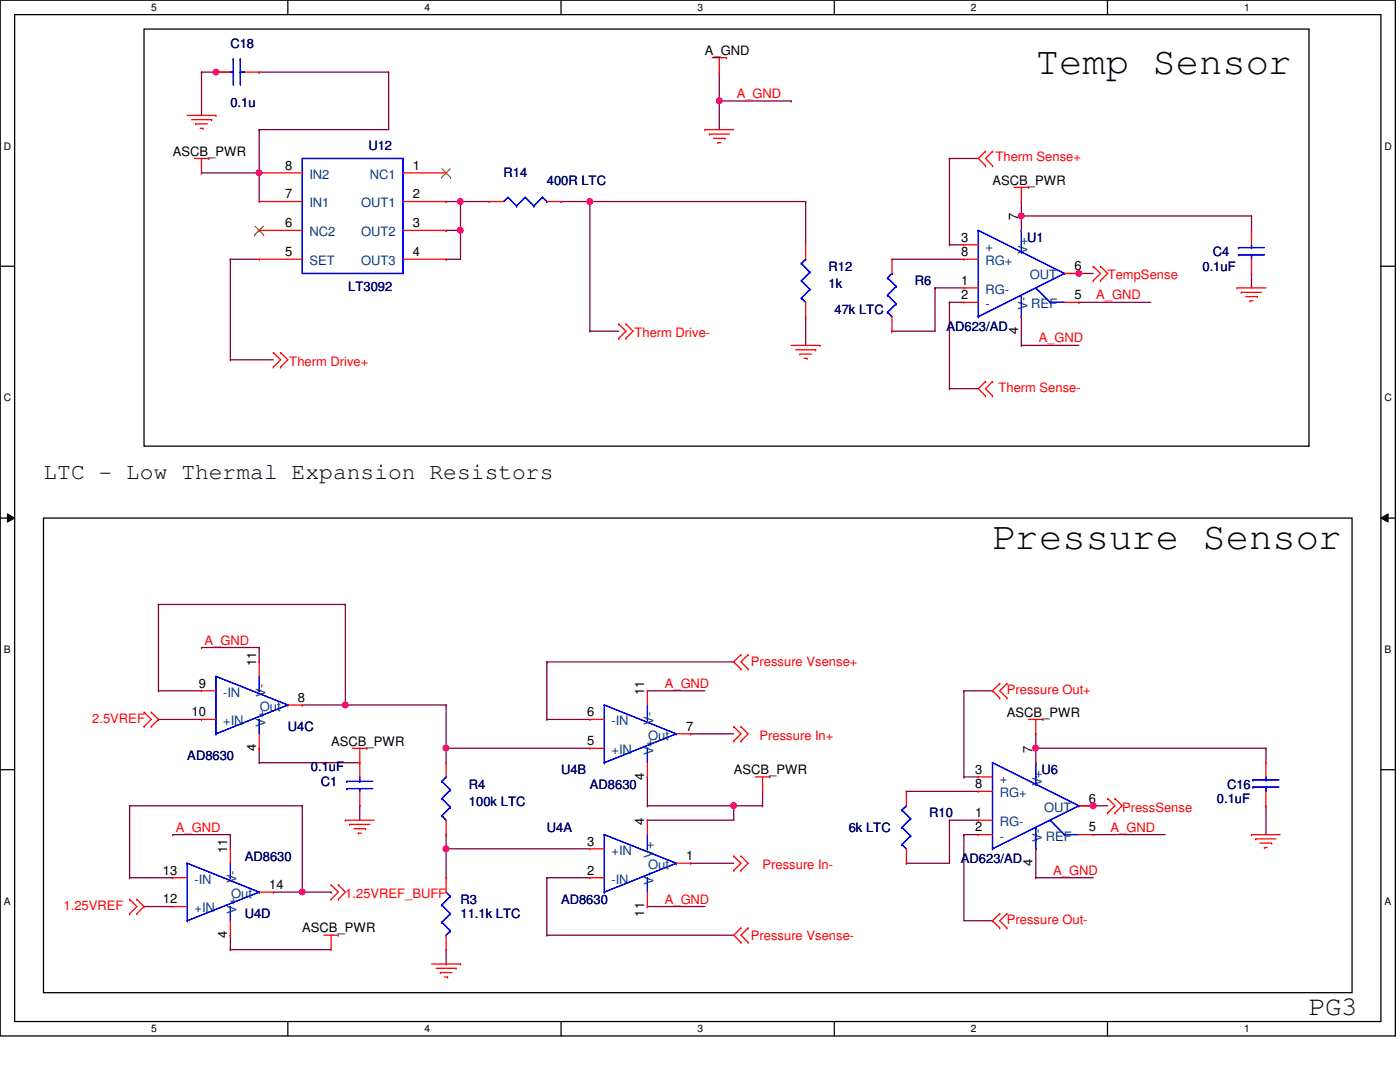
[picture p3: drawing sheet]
<svg xmlns="http://www.w3.org/2000/svg" width="279mm" height="216mm" viewBox="0 0 279 216" stroke-linecap="round" stroke-linejoin="round" font-family="sans-serif">
<path d="M0 0h278.5v206.7h-278.5zM2.9 2.9h272.7v200.9h-272.7z" fill="none" stroke="#000" stroke-width=".25"/>
<g fill="#fff">
<path d="M30.2 .3h1.1v2.3h-1.1z"/>
<path d="M30.2 204.1h1.1v2.3h-1.1z"/>
</g>
<path d="M57.4 0v2.9M57.4 203.8v2.9" fill="none" stroke="#000" stroke-width=".25"/>
<g fill="#fff">
<path d="M84.7 .3h1.1v2.3h-1.1z"/>
<path d="M84.7 204.1h1.1v2.3h-1.1z"/>
</g>
<path d="M112 0v2.9M112 203.8v2.9" fill="none" stroke="#000" stroke-width=".25"/>
<g fill="#fff">
<path d="M139.2 .3h1.1v2.3h-1.1z"/>
<path d="M139.2 204.1h1.1v2.3h-1.1z"/>
</g>
<path d="M166.5 0v2.9M166.5 203.8v2.9" fill="none" stroke="#000" stroke-width=".25"/>
<g fill="#fff">
<path d="M193.8 .3h1.1v2.3h-1.1z"/>
<path d="M193.8 204.1h1.1v2.3h-1.1z"/>
</g>
<path d="M221 0v2.9M221 203.8v2.9" fill="none" stroke="#000" stroke-width=".25"/>
<g fill="#fff">
<path d="M248.3 .3h1.1v2.3h-1.1z"/>
<path d="M248.3 204.1h1.1v2.3h-1.1z"/>
<path d="M.8 28h1.4v2.3h-1.4z"/>
<path d="M276.3 28h1.4v2.3h-1.4z"/>
<path d="M.8 78.2h1.4v2.3h-1.4z"/>
<path d="M276.3 78.2h1.4v2.3h-1.4z"/>
</g>
<path d="M0 53.1h2.9M275.6 53.1h2.9" fill="none" stroke="#000" stroke-width=".25"/>
<g fill="#fff">
<path d="M.8 128.5h1.3v2.2h-1.3z"/>
<path d="M276.3 128.5h1.3v2.2h-1.3z"/>
</g>
<path d="M0 103.4h2.9M275.6 103.4h2.9" fill="none" stroke="#000" stroke-width=".25"/>
<path d="M1.5 102.5l1.4 .9-1.4 .8zM275.6 103.4l1.4-.9v1.7z" fill="#000"/>
<path d="M1.5 102.5l1.4 .9-1.4 .8zM275.6 103.4l1.4-.9v1.7z" fill="none" stroke="#000" stroke-width=".2"/>
<g fill="#fff">
<path d="M.8 178.7h1.3v2.2h-1.3z"/>
<path d="M276.3 178.7h1.3v2.2h-1.3z"/>
</g>
<path d="M28.7 5.8h232.5v83.2h-232.5zM8.7 103.4h261.1v94.7h-261.1zM0 153.6h2.9M275.6 153.6h2.9" fill="none" stroke="#000" stroke-width=".25"/>
<path d="M89 46h.1M91.9 40.2h.1M91.9 40.2v5.8h-2.9" fill="none" stroke="#800040" stroke-width=".25"/>
<circle cx="91.9" cy="45.9" r=".56" fill="#f0f"/>
<circle cx="91.9" cy="45.9" r=".56" fill="none" stroke="#f0f" stroke-width=".25"/>
<circle cx="91.9" cy="40.2" r=".56" fill="#f0f"/>
<circle cx="91.9" cy="40.2" r=".56" fill="none" stroke="#f0f" stroke-width=".25"/>
<path d="M40.2 34.5h.1M40.2 34.5h11.5M51.7 34.5h.1M51.7 34.5v5.7M89 40.2h.1M89 51.7h.1M89 40.2h2.9M91.9 46h.1M91.9 46v5.7h-2.9" fill="none" stroke="#800040" stroke-width=".25"/>
<circle cx="51.7" cy="34.5" r=".56" fill="#f0f"/>
<circle cx="51.7" cy="34.5" r=".56" fill="none" stroke="#f0f" stroke-width=".25"/>
<path d="M43.1 14.4h.1M43.1 14.4h2.9M51.7 14.4h.1M51.7 14.4h25.9" fill="none" stroke="#800040" stroke-width=".25"/>
<circle cx="43.1" cy="14.4" r=".56" fill="#f0f"/>
<circle cx="43.1" cy="14.4" r=".56" fill="none" stroke="#f0f" stroke-width=".25"/>
<g fill="none" stroke="#800040" stroke-width=".25">
<path d="M40.2 14.4h.1M40.2 14.4v8.6M40.2 14.4h2.9M77.6 14.4h.1M77.6 14.4v11.5h-25.9M51.7 25.9h.1M51.7 25.9v8.6M46 51.7h.1M46 51.7h5.7M91.9 40.2h.1M91.9 40.2h5.7M112 40.2h.1"/>
<path d="M112 40.2h48.8M117.7 40.2h.1M117.7 40.2v25.9M160.8 40.2h.1M160.8 40.2v8.7M46 71.8h.1M46 71.8h8.6M117.7 66.1h.1M117.7 66.1h5.8M160.8 63.2h.1M160.8 63.2v5.7"/>
</g>
<circle cx="117.7" cy="40.2" r=".56" fill="#f0f"/>
<circle cx="117.7" cy="40.2" r=".56" fill="none" stroke="#f0f" stroke-width=".25"/>
<g fill="none" stroke="#800040" stroke-width=".25">
<path d="M189.5 31.6h.1M189.5 31.6v17.3M189.5 31.6h5.7M46 51.7h.1M46 51.7v20.1M178 51.7h.1M178 51.7h14.4M186.6 57.4h.1M186.6 57.4h5.8M186.6 57.4v8.7h-8.6M189.5 48.9h.1M189.5 48.9h2.9"/>
<path d="M215.3 54.6h.1M215.3 54.6h2.9M178 66.1h.1M189.5 60.3h.1M189.5 77.6h.1M189.5 60.3h2.9M189.5 60.3v17.3M189.5 77.6h5.7M203.8 63.2h.1M203.8 68.9h.1M203.8 63.2v5.7M203.8 68.9h11.5"/>
<path d="M215.3 60.3h.1M215.3 60.3h14.4"/>
</g>
<circle cx="215.3" cy="54.6" r=".56" fill="#f0f"/>
<circle cx="215.3" cy="54.6" r=".56" fill="none" stroke="#f0f" stroke-width=".25"/>
<g fill="none" stroke="#800040" stroke-width=".25">
<path d="M249.8 54.6h.1M249.8 54.6v2.8M129.2 137.8h.1M129.2 137.8h11.5M192.4 137.8h.1M192.4 137.8h5.7M192.4 137.8v17.2M198.1 137.8h.1M180.9 157.9h.1M180.9 157.9h14.3M192.4 155h.1M192.4 155h2.8"/>
<path d="M180.9 172.3h.1M189.5 163.7h.1M189.5 163.7v8.6h-8.6M189.5 163.7h5.7M192.4 166.5h.1M192.4 166.5h2.8M192.4 166.5v17.2h5.7M195.2 163.7h.1M206.7 169.4h.1M206.7 175.1h.1M206.7 169.4v5.7M206.7 175.1h11.5"/>
<path d="M218.2 166.5h.1M218.2 160.8h.1M218.2 166.5h14.3M218.2 160.8h2.9M198.1 183.7h.1"/>
</g>
<circle cx="218.2" cy="160.8" r=".57" fill="#f0f"/>
<circle cx="218.2" cy="160.8" r=".57" fill="none" stroke="#f0f" stroke-width=".25"/>
<path d="M129.2 163.7h.1M146.4 160.8h.1M146.4 160.8h5.8M146.4 160.8v2.9h-17.2M152.2 160.8h.1M109.1 186.6h.1M109.1 186.6h37.3M129.2 180.9h.1M129.2 180.9h11.5" fill="none" stroke="#800040" stroke-width=".25"/>
<circle cx="146.4" cy="160.8" r=".57" fill="#f0f"/>
<circle cx="146.4" cy="160.8" r=".57" fill="none" stroke="#f0f" stroke-width=".25"/>
<path d="M89 149.3h.1M89 149.3h28.7" fill="none" stroke="#800040" stroke-width=".25"/>
<circle cx="89" cy="149.3" r=".56" fill="#f0f"/>
<circle cx="89" cy="149.3" r=".56" fill="none" stroke="#f0f" stroke-width=".25"/>
<path d="M109.1 132.1h.1M109.1 132.1v11.5M89 149.3h.1M89 149.3v2.9M109.1 143.6h.1M109.1 143.6h8.6M89 169.4h.1M89 169.4h28.7M109.1 175.1h.1M109.1 175.1h8.6M109.1 175.1v11.5" fill="none" stroke="#800040" stroke-width=".25"/>
<circle cx="89" cy="169.4" r=".56" fill="#f0f"/>
<circle cx="89" cy="169.4" r=".56" fill="none" stroke="#f0f" stroke-width=".25"/>
<g fill="none" stroke="#800040" stroke-width=".25">
<path d="M68.9 120.6h.1M68.9 120.6v20.1M109.1 132.1h.1M109.1 132.1h37.3M60.3 140.7h.1M60.3 140.7h28.7M68.9 140.7h.1M89 140.7h.1M89 140.7v8.6M137.8 146.4h.1M137.8 146.4h8.6M89 166.5h.1"/>
<path d="M89 169.4h.1M89 166.5v8.6M137.8 172.3h.1M137.8 172.3h8.6M252.6 160.8h.1M252.6 160.8v5.7"/>
</g>
<circle cx="68.9" cy="140.7" r=".56" fill="#f0f"/>
<circle cx="68.9" cy="140.7" r=".56" fill="none" stroke="#f0f" stroke-width=".25"/>
<g fill="none" stroke="#800040" stroke-width=".25">
<path d="M31.6 120.6h.1M31.6 137.8h.1M31.6 120.6h37.3M31.6 120.6v17.2M31.6 137.8h8.6M40.2 129.2h.1M40.2 129.2h11.5M51.7 129.2h.1M51.7 129.2v2.9M51.7 152.2h.1M51.7 149.3h.1M51.7 149.3v2.9"/>
<path d="M51.7 152.2h20.1M129.2 155h.1M129.2 155v5.8M152.2 157.9h.1M152.2 157.9v2.9M34.5 166.5h.1M34.5 166.5h11.5M46 166.5h.1M46 166.5v2.9M60.3 160.8h.1M60.3 160.8v17.2M129.2 160.8h.1"/>
<path d="M129.2 160.8h17.2M46 189.5h.1M46 186.6h.1M46 186.6v2.9M46 189.5h20.1"/>
</g>
<circle cx="60.3" cy="178" r=".56" fill="#f0f"/>
<circle cx="60.3" cy="178" r=".56" fill="none" stroke="#f0f" stroke-width=".25"/>
<path d="M203.8 43.1h.1M203.8 43.1v2.9M203.8 43.1h46M25.9 160.8h.1M25.9 175.1h.1M25.9 160.8h34.4M25.9 160.8v14.3M25.9 175.1h8.6" fill="none" stroke="#800040" stroke-width=".25"/>
<circle cx="203.8" cy="43.1" r=".56" fill="#f0f"/>
<circle cx="203.8" cy="43.1" r=".56" fill="none" stroke="#f0f" stroke-width=".25"/>
<path d="M203.8 40.2h.1M203.8 40.2v2.9M249.8 43.1h.1M249.8 43.1v2.9M206.7 149.3h.1M206.7 149.3v2.9M206.7 149.3h45.9" fill="none" stroke="#800040" stroke-width=".25"/>
<circle cx="206.7" cy="149.3" r=".56" fill="#f0f"/>
<circle cx="206.7" cy="149.3" r=".56" fill="none" stroke="#f0f" stroke-width=".25"/>
<g fill="none" stroke="#800040" stroke-width=".25">
<path d="M143.6 14.4v5.8M143.6 20.2h.1M212.4 54.6h.1M212.4 54.6h2.9M31.6 143.6h.1M31.6 143.6h8.6M206.7 146.4h.1M206.7 146.4v2.9M252.6 149.3h.1M252.6 149.3v2.9M54.6 178h.1M54.6 178h11.5"/>
<path d="M66.1 178h.1M71.8 160.8h.1M71.8 160.8v2.9M215.3 160.8h.1M215.3 160.8h2.9M89 192.4h.1M89 189.5v2.9"/>
</g>
<circle cx="143.5" cy="20.1" r=".56" fill="#f0f"/>
<circle cx="143.5" cy="20.1" r=".56" fill="none" stroke="#f0f" stroke-width=".25"/>
<path d="M143.6 20.2h.1M143.6 20.2h14.3M143.6 20.2v5.7M157.9 20.2h.1M28.7 180.9h.1M28.7 180.9h5.8" fill="none" stroke="#800040" stroke-width=".25"/>
<g fill="none" stroke="#f00" stroke-width=".25">
<path d="M43.1 14.4h.1M43.1 14.4h2.9M48.9 14.4h2.8M51.7 14.4h.1M142.1 11.5h2.9M143.6 14.4h.1M143.6 11.5v2.9M145 11.5h.1M37.4 23h5.7M38.2 23.9h4M38.8 31.6h2.9M39.1 24.7h.1"/>
<path d="M39.1 24.7h2.3M40 25.6h.5M40.2 34.5h.1M40.2 31.6v2.9M40.5 25.6h.1M41.7 31.6h.1M42.2 23.9h.1M43.1 23h.1M51.7 34.5h.1M51.7 34.5h8.6M80.4 34.5h8.6M89 34.5h.1"/>
<path d="M140.7 25.9h.1M140.7 25.9h5.7M141.6 26.8h.1M141.6 26.8h4M142.4 27.6h2.3M143.3 28.4h.1M143.3 28.4h.5M144.7 27.6h.1M196.7 33.1h.1M196.7 30.2h.1M196.7 30.2l-1.5 1.4 1.5 1.5M198.1 30.2h.1"/>
<path d="M198.1 33.1h.1M198.1 30.2l-1.4 1.4 1.4 1.5M202.4 37.4h2.9M203.8 37.4v2.8M205.3 37.4h.1M51.7 51.7h.1M51.7 46h.1M51.7 40.2h.1M51.7 40.2h8.6M51.7 46h8.6M51.7 51.7h8.6M80.4 40.2h8.6"/>
<path d="M80.4 46h8.6M80.4 51.7h8.6M89 40.2h.1M89 46h.1M89 51.7h.1M97.6 40.2h.1M97.6 40.2h2.9M109.1 40.2h2.9M112 40.2h.1M160.8 48.9h.1M160.8 48.9v2.8M178 51.7h.1"/>
<path d="M178 51.7v2.9M192.4 48.9h.1M192.4 51.7h.1M192.4 57.4h.1M192.4 57.4h2.8M192.4 51.7h2.8M192.4 48.9h2.8M203.8 40.2h.1M203.8 46h.1M212.4 54.6h2.9M215.3 54.6h.1M218.2 53.2h.1"/>
<path d="M218.2 56h.1M218.2 53.2l1.4 1.4-1.4 1.4M219.6 53.2h.1M219.6 56h.1M219.6 53.2l1.5 1.4-1.5 1.4M246.9 57.4h.1M246.9 57.4h5.7M247.7 58.3h.1M247.7 58.3h4.1M248.6 59.2h2.3M249.8 46h.1M249.8 54.6h.1"/>
<path d="M249.8 46v2.9M249.8 51.7v2.9M250.9 59.2h.1M54.6 70.4h.1M54.6 73.2h.1M54.6 70.4l1.4 1.4-1.4 1.4M56 70.4h.1M56 73.2h.1M56 70.4l1.4 1.4-1.4 1.4M123.5 64.6h.1M123.5 67.5h.1M123.5 64.6l1.4 1.5-1.4 1.4"/>
<path d="M124.9 64.6h.1M124.9 67.5h.1M124.9 64.6l1.4 1.5-1.4 1.4M157.9 68.9h5.8M158.8 69.8h4M159.6 70.7h.1M159.6 70.7h2.3M160.5 71.5h.6M160.8 63.2h.1M160.8 60.3v2.9M161.1 71.5h.1M162.8 69.8h.1"/>
<path d="M163.7 68.9h.1M178 66.1h.1M178 63.2v2.9M192.4 60.3h.1M192.4 60.3h2.8M196.7 79h.1M196.7 76.1h.1M196.7 76.1l-1.5 1.5 1.5 1.4M198.1 76.1h.1M198.1 79h.1M198.1 76.1l-1.4 1.5 1.4 1.4M203.8 63.2h.1"/>
<path d="M212.4 60.3h2.9M215.3 60.3h.1M249.5 60h.1M249.5 60h.6M40.2 137.8h.1M40.2 137.8h2.9M51.7 132.1h.1M51.7 132.1v2.9M129.2 137.8h.1M129.2 137.8v2.9M147.9 130.6h.1M147.9 133.5h.1"/>
<path d="M147.9 130.6l-1.5 1.5 1.5 1.4M149.3 133.5h.1M149.3 130.6h.1M149.3 130.6l-1.4 1.5 1.4 1.4M199.5 136.4h.1M199.5 139.3h.1M199.5 136.4l-1.4 1.4 1.4 1.5M201 139.3h.1M201 136.4h.1M201 136.4l-1.5 1.4 1.5 1.5M28.7 142.1h.1M28.7 145h.1"/>
<path d="M28.7 142.1l1.5 1.5-1.5 1.4M30.2 145h.1M30.2 142.1h.1M30.2 142.1l1.4 1.5-1.4 1.4M40.2 143.6h.1M40.2 143.6h2.9M51.7 149.3h.1M51.7 146.4v2.9M57.4 140.7h2.9M60.3 140.7h.1M70.4 149.3h2.8M71.8 152.2h.1"/>
<path d="M71.8 149.3v5.7M71.8 157.9v2.9M73.2 149.3h.1M89 152.2h.1M89 152.2v2.8M117.7 143.6h.1M117.7 149.3h.1M117.7 143.6h2.9M117.7 149.3h2.9M129.2 155h.1M129.2 152.2v2.8M135 146.4h2.8"/>
<path d="M137.8 146.4h.1M146.4 145h.1M146.4 147.9h.1M146.4 145l1.5 1.4-1.5 1.5M147.9 145h.1M147.9 147.9h.1M147.9 145l1.4 1.4-1.4 1.5M150.7 155h2.9M152.2 157.9h.1M152.2 155v2.9M153.6 155h.1M180.9 157.9h.1"/>
<path d="M180.9 157.9v2.9M195.2 155h.1M195.2 157.9h.1M195.2 155h2.9M195.2 157.9h2.9M205.3 143.6h2.9M206.7 146.4h.1M206.7 152.2h.1M206.7 143.6v2.8M208.2 143.6h.1M221.1 159.3h.1M221.1 159.3l1.4 1.5-1.4 1.4"/>
<path d="M222.5 159.3h.1M222.5 159.3l1.4 1.5-1.4 1.4M252.6 152.2h.1M252.6 152.2v2.8M252.6 157.9v2.9M25.9 179.5h.1M25.9 179.5l1.4 1.4-1.4 1.4M27.3 179.5h.1M27.3 179.5l1.4 1.4-1.4 1.4M34.5 175.1h.1M34.5 175.1h2.9M46 169.4h.1"/>
<path d="M46 169.4v2.9M51.7 178h2.9M54.6 178h.1M66.1 176.6h.1M66.1 179.5h.1M66.1 176.6l1.4 1.4-1.4 1.5M67.5 176.6h.1M67.5 179.5h.1M67.5 176.6l1.4 1.4-1.4 1.5M68.9 163.7h.1M68.9 163.7h5.8M69.8 164.5h.1"/>
<path d="M69.8 164.5h4M70.7 165.4h2.2M71.5 166.2h.1M71.5 166.2h.6M71.8 160.8h.1M72.9 165.4h.1M89 166.5h.1M89 175.1h.1M89 163.7v2.8M89 175.1v2.9M117.7 175.1h.1M117.7 169.4h.1"/>
<path d="M117.7 175.1h2.9M117.7 169.4h2.9M129.2 163.7h.1M129.2 163.7v2.8M129.2 178v2.9M135 172.3h2.8M137.8 172.3h.1M146.4 170.8h.1M146.4 173.7h.1M146.4 170.8l1.5 1.5-1.5 1.4M147.9 170.8h.1M147.9 173.7h.1"/>
<path d="M147.9 170.8l1.4 1.5-1.4 1.4M180.9 172.3h.1M180.9 169.4v2.9M195.2 166.5h.1M195.2 163.7h.1M195.2 166.5h2.9M195.2 163.7h2.9M206.7 169.4h.1M215.3 166.5h2.9M215.3 160.8h2.9M218.2 160.8h.1M218.2 166.5h.1"/>
<path d="M221.1 162.2h.1M222.5 162.2h.1M249.8 166.5h.1M249.8 166.5h5.7M250.6 167.4h.1M250.6 167.4h4M251.5 168.2h2.3M252.3 169.1h.1M252.3 169.1h.6M252.6 160.8h.1M253.8 168.2h.1M25.9 182.3h.1"/>
<path d="M27.3 182.3h.1M34.5 180.9h.1M34.5 180.9h2.9M46 186.6h.1M46 183.7v2.9M64.6 186.6h2.9M66.1 189.5h.1M66.1 186.6v2.9M67.5 186.6h.1M86.1 192.4h5.8M87 193.2h4M87.9 194.1h.1"/>
<path d="M87.9 194.1h2.3M88.7 194.9h.6M89 189.5h.1M89 186.6v2.9M89.3 194.9h.1M91 193.2h.1M91.9 192.4h.1M129.2 180.9h.1M147.9 185.2h.1M147.9 188h.1M147.9 185.2l-1.5 1.4 1.5 1.4M149.3 188h.1"/>
<path d="M149.3 185.2h.1M149.3 185.2l-1.4 1.4 1.4 1.4M199.5 182.3h.1M199.5 185.2h.1M199.5 182.3l-1.4 1.4 1.4 1.5M201 185.2h.1M201 182.3h.1M201 182.3l-1.5 1.4 1.5 1.5"/>
</g>
<g fill="none" stroke="#00f" stroke-width=".25">
<path d="M46 14.4h.6M46.6 14.4h.1M46.6 11.8h.1M46.6 11.8v5.2M48 11.8h.1M48 14.4h.1M48 14.4h.9M48 11.8v5.2M60.3 31.6h20.1v23h-20.1zM101.4 39.4h.1M101.4 39.4l-.9 .8M101.4 39.4l1.7 1.7"/>
<path d="M104.8 39.4h.1M104.8 39.4l-1.7 1.7M104.8 39.4l1.8 1.7M108.2 39.4h.1M108.2 39.4l-1.6 1.7M108.2 39.4l.9 .8M103.1 41.1h.1M106.6 41.1h.1M109.1 40.2h.1M159.9 59.5h.1M159.9 56h.1M159.9 52.6h.1"/>
<path d="M159.9 59.5l.9 .8M159.9 56l1.7 1.7M159.9 52.6l1.7 1.7M160.8 51.7h.1M160.8 51.7l-.9 .9M161.6 57.7h.1M161.6 54.3h.1M161.6 57.7l-1.7 1.8M161.6 54.3l-1.7 1.7M177.1 58.9h.1M177.1 55.5h.1M177.1 58.9l1.8 1.7"/>
<path d="M177.1 55.5l1.8 1.6M178 54.6h.1M178 54.6l-.9 .9M178.9 57.1h.1M178.9 57.1l-1.8 1.8M195.2 46h.1M195.2 46l17.2 8.6M195.2 46v17.2M203.8 58.9h.1M203.8 50.3h.1M203.8 46h.1M203.8 46v4.3"/>
<path d="M203.8 58.9v4.3M206.7 57.4h.1M206.7 57.4l2.9 2.9M212.4 54.6h.1M212.4 54.6l-17.2 8.6M247.2 50.8h.1M247.2 49.4h.1M247.2 50.8h5.1M247.2 49.4h5.1M249.8 49.4h.1M249.8 50.8h.1M249.8 48.9v.5"/>
<path d="M249.8 50.8v.9M177.1 62.3h.1M177.1 62.3l.9 .9M178.9 60.6h.1M178.9 60.6l-1.8 1.7M195.2 63.2h.1M203.8 63.2h.1M209.6 60.3h.1M209.6 60.3h2.8M43.1 135h.1M43.1 135l14.3 5.7M43.1 135v11.4"/>
<path d="M51.7 137.8h.1M51.7 135v2.8M43.1 146.4h.1M51.7 143.6h.1M51.7 143.6v2.8M57.4 140.7h.1M57.4 140.7l-14.3 5.7M69.2 155.9h.1M69.2 157.4h.1M69.2 155.9h5.2M69.2 157.4h5.2M71.8 157.4h.1"/>
<path d="M71.8 155.9h.1M71.8 155v.9M71.8 157.4v.5M88.2 159.3h.1M88.2 155.9h.1M88.2 159.3l1.7 1.8M88.2 155.9l1.7 1.7M89 155h.1M89 155l-.8 .9M89.9 157.6h.1M89.9 157.6l-1.7 1.7M120.6 140.7h.1"/>
<path d="M120.6 152.2h.1M120.6 140.7l14.4 5.7M120.6 140.7v11.5M129.2 143.6h.1M129.2 149.3h.1M129.2 140.7v2.9M129.2 149.3v2.9M135 146.4h.1M135 146.4l-14.4 5.8M198.1 152.2h.1M198.1 152.2l17.2 8.6M198.1 152.2v17.2"/>
<path d="M206.7 156.5h.1M206.7 152.2h.1M206.7 152.2v4.3M250.1 157.1h.1M250.1 155.6h.1M250.1 157.1h5.1M250.1 155.6h5.1M252.6 155.6h.1M252.6 157.1h.1M252.6 155v.6M252.6 157.1v.8M37.4 172.3h.1"/>
<path d="M37.4 172.3l14.3 5.7M37.4 172.3v11.4M46 175.1h.1M46 172.3v2.8M51.7 178h.1M51.7 178l-14.3 5.7M88.2 162.8h.1M88.2 162.8l.8 .9M89 178l.9 .9M89.9 161.1h.1M89.9 178.9h.1M89.9 161.1l-1.7 1.7"/>
<path d="M89.9 178.9l-1.7 1.7M120.6 178h.1M120.6 166.5h.1M120.6 166.5v11.5M120.6 166.5l14.4 5.8M129.2 175.1h.1M129.2 169.4h.1M129.2 166.5v2.9M129.2 175.1v2.9M135 172.3h.1M135 172.3l-14.4 5.7M180 168.5h.1"/>
<path d="M180 165.1h.1M180 161.6h.1M180 168.5l.9 .9M180 165.1l1.7 1.7M180 161.6l1.7 1.8M180.9 160.8h.1M180.9 160.8l-.9 .8M181.7 166.8h.1M181.7 163.4h.1M181.7 166.8l-1.7 1.7M181.7 163.4l-1.7 1.7M198.1 169.4h.1"/>
<path d="M206.7 165.1h.1M206.7 169.4h.1M206.7 165.1v4.3M209.6 163.7h.1M209.6 163.7l2.8 2.8M212.4 166.5h.1M212.4 166.5h2.9M215.3 160.8h.1M215.3 160.8l-17.2 8.6M37.4 183.7h.1M46 180.9h.1M46 180.9v2.8"/>
<path d="M88.2 180.6h.1M88.2 184h.1M88.2 180.6l1.7 1.7M88.2 184l1.7 1.8M89 186.6h.1M89.9 182.3h.1M89.9 185.8h.1M89.9 182.3l-1.7 1.7M89.9 185.8l-.9 .8"/>
</g>
<path d="M88.1 35.4h.1M88.2 33.7l1.7 1.7M89.9 33.7l-1.8 1.7M89.9 35.4h.1M50.8 46.9h.1M50.9 45.1l1.7 1.8M52.6 45.1l-1.8 1.8M52.6 46.9h.1" fill="none" stroke="#804000" stroke-width=".2"/>
<circle cx="91.9" cy="45.9" r=".56" fill="#f0f"/>
<circle cx="91.9" cy="45.9" r=".56" fill="none" stroke="#f0f" stroke-width=".25"/>
<circle cx="91.9" cy="40.2" r=".56" fill="#f0f"/>
<circle cx="91.9" cy="40.2" r=".56" fill="none" stroke="#f0f" stroke-width=".25"/>
<circle cx="51.7" cy="34.5" r=".56" fill="#f0f"/>
<circle cx="51.7" cy="34.5" r=".56" fill="none" stroke="#f0f" stroke-width=".25"/>
<circle cx="43.1" cy="14.4" r=".56" fill="#f0f"/>
<circle cx="43.1" cy="14.4" r=".56" fill="none" stroke="#f0f" stroke-width=".25"/>
<circle cx="117.7" cy="40.2" r=".56" fill="#f0f"/>
<circle cx="117.7" cy="40.2" r=".56" fill="none" stroke="#f0f" stroke-width=".25"/>
<circle cx="215.3" cy="54.6" r=".56" fill="#f0f"/>
<circle cx="215.3" cy="54.6" r=".56" fill="none" stroke="#f0f" stroke-width=".25"/>
<circle cx="218.2" cy="160.8" r=".57" fill="#f0f"/>
<circle cx="218.2" cy="160.8" r=".57" fill="none" stroke="#f0f" stroke-width=".25"/>
<circle cx="146.4" cy="160.8" r=".57" fill="#f0f"/>
<circle cx="146.4" cy="160.8" r=".57" fill="none" stroke="#f0f" stroke-width=".25"/>
<circle cx="89" cy="149.3" r=".56" fill="#f0f"/>
<circle cx="89" cy="149.3" r=".56" fill="none" stroke="#f0f" stroke-width=".25"/>
<circle cx="89" cy="169.4" r=".56" fill="#f0f"/>
<circle cx="89" cy="169.4" r=".56" fill="none" stroke="#f0f" stroke-width=".25"/>
<circle cx="68.9" cy="140.7" r=".56" fill="#f0f"/>
<circle cx="68.9" cy="140.7" r=".56" fill="none" stroke="#f0f" stroke-width=".25"/>
<circle cx="60.3" cy="178" r=".56" fill="#f0f"/>
<circle cx="60.3" cy="178" r=".56" fill="none" stroke="#f0f" stroke-width=".25"/>
<circle cx="203.8" cy="43.1" r=".56" fill="#f0f"/>
<circle cx="203.8" cy="43.1" r=".56" fill="none" stroke="#f0f" stroke-width=".25"/>
<circle cx="206.7" cy="149.3" r=".56" fill="#f0f"/>
<circle cx="206.7" cy="149.3" r=".56" fill="none" stroke="#f0f" stroke-width=".25"/>
<circle cx="143.5" cy="20.1" r=".56" fill="#f0f"/>
<circle cx="143.5" cy="20.1" r=".56" fill="none" stroke="#f0f" stroke-width=".25"/>
<g font-size="7.7">
<text x="206.7" y="14.8">Temp Sensor</text>
<text x="198.1" y="109.5">Pressure Sensor</text>
</g>
<text font-size="5.4" x="261.2" y="202.4">PG3</text>
<text font-size="4.6" x="8.7" y="95.5">LTC - Low Thermal Expansion Resistors</text>
<g font-size="2.6" fill="#000080">
<text x="46" y="9.6">C18</text>
<text x="46" y="21.3">0.1u</text>
<text x="73.5" y="29.9">U12</text>
<text x="100.5" y="35.4">R14</text>
<text x="109.1" y="36.8">400R LTC</text>
<text x="205" y="48.3">U1</text>
<text x="242" y="51.2">C4</text>
<text x="69.5" y="58.1">LT3092</text>
<text x="165.4" y="54.1">R12</text>
<text x="165.4" y="57.5">1k</text>
<text x="182.6" y="56.9">R6</text>
<text x="240" y="54.1">0.1uF</text>
<text x="166.5" y="62.7">47k LTC</text>
<text x="188.9" y="66.1">AD623/AD</text>
<text x="57.4" y="145.9">U4C</text>
<text x="37.4" y="151.6">AD8630</text>
<text x="62.1" y="153.9">0.1uF</text>
<text x="112" y="154.5">U4B</text>
<text x="207.9" y="154.5">U6</text>
<text x="64.1" y="156.8">C1</text>
<text x="93.6" y="157.4">R4</text>
<text x="93.6" y="160.8">100k LTC</text>
<text x="117.7" y="157.4">AD8630</text>
<text x="242.9" y="160.2">0.1uF</text>
<text x="244.9" y="157.4">C16</text>
<text x="109.1" y="166">U4A</text>
<text x="169.4" y="166">6k LTC</text>
<text x="185.5" y="163.1">R10</text>
<text x="48.9" y="171.7">AD8630</text>
<text x="191.8" y="172.3">AD623/AD</text>
<text x="48.9" y="183.2">U4D</text>
<text x="91.9" y="180.3">R3</text>
<text x="91.9" y="183.2">11.1k LTC</text>
<text x="112" y="180.3">AD8630</text>
</g>
<g font-size="2.6">
<text x="140.7" y="11">A_GND</text>
<text x="34.5" y="31.1">ASCB_PWR</text>
<text x="56.9" y="33.9">8</text>
<text x="82.4" y="33.9">1</text>
<text x="56.9" y="39.6">7</text>
<text x="82.4" y="39.6">2</text>
<text x="198.1" y="36.8">ASCB_PWR</text>
<text x="56.9" y="45.3">6</text>
<text x="82.4" y="45.3">3</text>
<text x="203.2" y="44" transform="rotate(-90 203.2 44)">7</text>
<text x="56.9" y="51.1">5</text>
<text x="82.4" y="51.1">4</text>
<text x="191.8" y="48.2">3</text>
<text x="191.8" y="51.1">8</text>
<text x="214.4" y="53.9">6</text>
<text x="191.8" y="59.7">2</text>
<text x="191.8" y="56.8">1</text>
<text x="214.4" y="59.7">5</text>
<text x="203.2" y="66.6" transform="rotate(-90 203.2 66.6)">4</text>
<text x="39.7" y="137.2">9</text>
<text x="51.1" y="133" transform="rotate(-90 51.1 133)">11</text>
<text x="38.2" y="142.9">10</text>
<text x="59.4" y="140">8</text>
<text x="117.2" y="142.9">6</text>
<text x="128.6" y="138.7" transform="rotate(-90 128.6 138.7)">11</text>
<text x="201" y="143">ASCB_PWR</text>
<text x="51.1" y="149.9" transform="rotate(-90 51.1 149.9)">4</text>
<text x="66.1" y="148.8">ASCB_PWR</text>
<text x="117.2" y="148.7">5</text>
<text x="136.9" y="145.8">7</text>
<text x="128.6" y="155.6" transform="rotate(-90 128.6 155.6)">4</text>
<text x="146.4" y="154.5">ASCB_PWR</text>
<text x="194.6" y="154.4">3</text>
<text x="206.1" y="150.2" transform="rotate(-90 206.1 150.2)">7</text>
<text x="194.6" y="157.3">8</text>
<text x="217.3" y="160.1">6</text>
<text x="128.6" y="164.5" transform="rotate(-90 128.6 164.5)">4</text>
<text x="194.6" y="165.9">2</text>
<text x="194.6" y="163">1</text>
<text x="217.3" y="165.9">5</text>
<text x="45.3" y="170.3" transform="rotate(-90 45.3 170.3)">11</text>
<text x="117.2" y="168.7">3</text>
<text x="136.9" y="171.6">1</text>
<text x="206.1" y="172.8" transform="rotate(-90 206.1 172.8)">4</text>
<text x="32.5" y="174.5">13</text>
<text x="53.7" y="177.4">14</text>
<text x="117.2" y="174.5">2</text>
<text x="32.5" y="180.3">12</text>
<text x="128.6" y="182.9" transform="rotate(-90 128.6 182.9)">11</text>
<text x="45.3" y="187.2" transform="rotate(-90 45.3 187.2)">4</text>
<text x="60.3" y="186.1">ASCB_PWR</text>
</g>
<g font-size="2.6" fill="#f00">
<text x="147" y="19.6">A_GND</text>
<text x="198.7" y="32.2">Therm Sense+</text>
<text x="218.8" y="59.7">A_GND</text>
<text x="221.1" y="55.8">TempSense</text>
<text x="126.6" y="67.2">Therm Drive-</text>
<text x="207.3" y="68.3">A_GND</text>
<text x="57.7" y="73">Therm Drive+</text>
<text x="199.3" y="78.1">Therm Sense-</text>
<text x="40.8" y="128.6">A_GND</text>
<text x="132.7" y="137.2">A_GND</text>
<text x="149.9" y="133">Pressure Vsense+</text>
<text x="201" y="138.4">Pressure Out+</text>
<text x="18.4" y="144.2">2.5VREF</text>
<text x="151.6" y="147.6">Pressure In+</text>
<text x="223.9" y="162">PressSense</text>
<text x="35.1" y="165.9">A_GND</text>
<text x="221.7" y="165.9">A_GND</text>
<text x="152.2" y="173.4">Pressure In-</text>
<text x="68.9" y="179.2">1.25VREF_BUFF</text>
<text x="210.2" y="174.5">A_GND</text>
<text x="12.7" y="181.5">1.25VREF</text>
<text x="132.7" y="180.3">A_GND</text>
<text x="201" y="184.4">Pressure Out-</text>
<text x="149.9" y="187.5">Pressure Vsense-</text>
</g>
<g font-size="2.6" fill="#004080">
<text x="61.8" y="35.7">IN2</text>
<text x="73.8" y="35.7">NC1</text>
<text x="61.8" y="41.4">IN1</text>
<text x="72.1" y="41.4">OUT1</text>
<text x="61.8" y="47.2">NC2</text>
<text x="72.1" y="47.2">OUT2</text>
<text x="61.8" y="52.9">SET</text>
<text x="72.1" y="52.9">OUT3</text>
<text x="196.7" y="50">+</text>
<text x="196.7" y="52.9">RG+</text>
<text x="205.1" y="50.7" transform="rotate(-90 205.1 50.7)">V+</text>
<text x="196.7" y="58.6">RG-</text>
<text x="205.5" y="55.8">OUT</text>
<text x="196.7" y="61.5">-</text>
<text x="205.1" y="61.8" transform="rotate(-90 205.1 61.8)">V-</text>
<text x="205.8" y="61.5">REF</text>
<text x="44.5" y="139">-IN</text>
<text x="51.9" y="141.9">Out</text>
<text x="53" y="139" transform="rotate(-90 53 139)">V-</text>
<text x="44.5" y="144.7">+IN</text>
<text x="53" y="145" transform="rotate(-90 53 145)">V+</text>
<text x="122" y="144.7">-IN</text>
<text x="129.4" y="147.6">Out</text>
<text x="130.4" y="144.7" transform="rotate(-90 130.4 144.7)">V-</text>
<text x="122" y="150.5">+IN</text>
<text x="130.4" y="150.7" transform="rotate(-90 130.4 150.7)">V+</text>
<text x="199.5" y="156.2">+</text>
<text x="199.5" y="159.1">RG+</text>
<text x="207.9" y="156.9" transform="rotate(-90 207.9 156.9)">V+</text>
<text x="208.4" y="162">OUT</text>
<text x="199.5" y="167.7">-</text>
<text x="199.5" y="164.8">RG-</text>
<text x="207.9" y="167.9" transform="rotate(-90 207.9 167.9)">V-</text>
<text x="208.7" y="167.7">REF</text>
<text x="122" y="170.6">+IN</text>
<text x="129.4" y="173.4">Out</text>
<text x="130.4" y="171.2" transform="rotate(-90 130.4 171.2)">V+</text>
<text x="38.8" y="176.3">-IN</text>
<text x="46.1" y="179.2">Out</text>
<text x="47.2" y="176.3" transform="rotate(-90 47.2 176.3)">V-</text>
<text x="122" y="176.3">-IN</text>
<text x="130.4" y="176.6" transform="rotate(-90 130.4 176.6)">V-</text>
<text x="38.8" y="182.1">+IN</text>
<text x="47.2" y="182.3" transform="rotate(-90 47.2 182.3)">V+</text>
</g>
<g font-size="2">
<text x="30.2" y="2.2">5</text>
<text x="84.7" y="2.2">4</text>
<text x="139.2" y="2.2">3</text>
<text x="193.8" y="2.2">2</text>
<text x="248.3" y="2.2">1</text>
<text x=".8" y="29.8">D</text>
<text x="276.3" y="29.8">D</text>
<text x=".8" y="80.1">C</text>
<text x="276.3" y="80.1">C</text>
<text x=".8" y="130.3">B</text>
<text x="276.3" y="130.3">B</text>
<text x=".8" y="180.5">A</text>
<text x="276.3" y="180.5">A</text>
<text x="30.2" y="206">5</text>
<text x="84.7" y="206">4</text>
<text x="139.2" y="206">3</text>
<text x="193.8" y="206">2</text>
<text x="248.3" y="206">1</text>
</g>
</svg>
